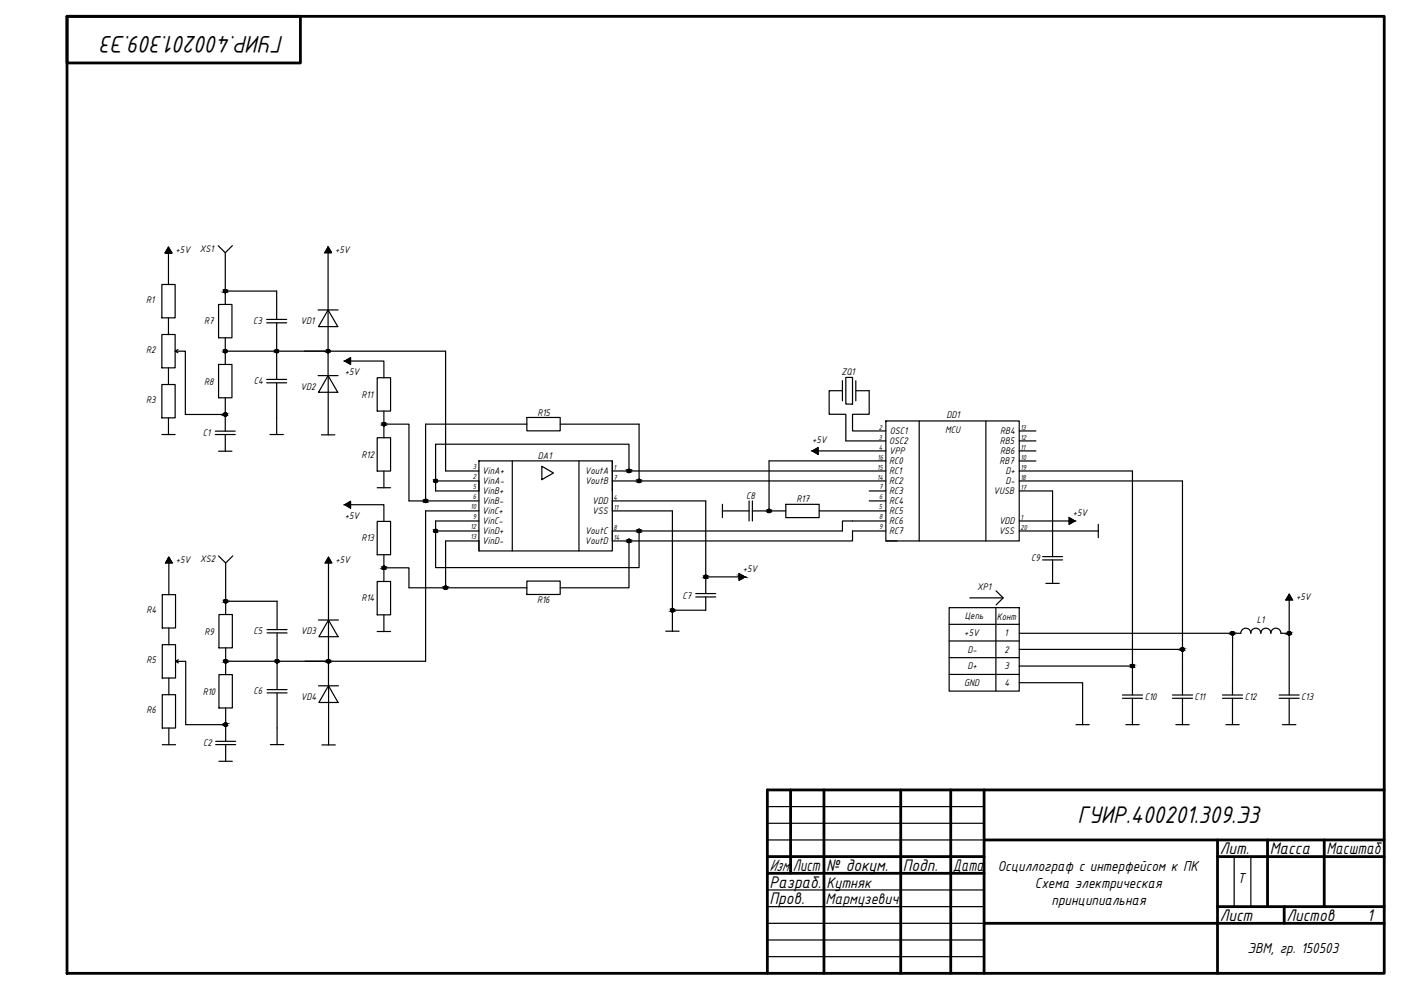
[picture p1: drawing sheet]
<svg xmlns="http://www.w3.org/2000/svg" width="297mm" height="210mm" viewBox="0 0 297 210" stroke-linecap="round" stroke-linejoin="round" font-family="sans-serif">
<!-- layer: 0 -->
<g fill="none" stroke="#000" stroke-width=".59">
<path d="M14.2 3.5h279.3v202.9h-279.3zM14.2 3.5h49.5v9.8h-49.5zM167.6 167.5v17.7M174.7 167.5v38.9M191 167.5v38.9M201.6 167.5v38.9M208.6 167.5v38.9M208.6 178.1h84.9M258.1 178.1v28.3M268.7 178.1v14.1M280.8 178.1v14.1M293.5 167.5h-130.8v38.9"/>
<path d="M162.7 181.6h45.9M162.7 185.2h45.9M208.6 195.8h84.9M258.1 181.6h35.4M258.1 192.2h35.4M272.3 192.2v3.6"/>
</g>
<g fill="none" stroke="#000" stroke-width=".25">
<path d="M35.7 52.4l.7 1.2h-1.4zM35.7 53.6v6.7M46.3 52.1l1.5 1.5 1.5-1.5M47.8 53.6v7.8M69.6 52.4l.7 1.2h-1.4zM69.6 53.6v20.5M34.3 70.9h2.8v7.1h-2.8zM34.3 60.3h2.8v7.1h-2.8zM35.7 67.4v3.5M35.7 78v3.5M37.1 74.5h2.2v13.4h8.1M37.7 74.1l-.6 .4 .6 .3"/>
<path d="M46.3 64.6h2.9v7h-2.9zM46.3 77.3h2.9v7h-2.9zM47.8 62.1v2.5M47.8 71.6v2.5M47.8 74.8v2.5M48.1 61.7h10.6v6M48.1 74.5h10.2M56.5 68.4h4.3M56.5 67.7h4.3M58.7 68.4v5.7M58.7 74.8v5.6M59 74.5h10.2"/>
<path d="M67.4 65.7h4.3M67.4 79.6h4.3M69.6 65.7l2 3.6h-4.1zM69.6 79.6l2 3.6h-4.1zM69.6 74.8v4.8M69.6 79.7v12.5M69.9 74.5h24.6v25.4h7M73.1 76.6l1.2-.8v1.5zM74.3 76.6h7.1v3.5M34.3 81.5h2.8v7.1h-2.8zM34.3 92.1h2.8M35.7 88.6v3.5"/>
<path d="M45.6 92.1h4.3M45.6 91.4h4.3M46.3 95.7h2.9M47.8 84.3v3.2M47.8 88.2v3.2M47.8 92.1v3.6M56.5 81.2h4.3M56.5 80.4h4.3M57.2 92.1h2.9M58.7 81.2v10.9M68.2 92.2h2.8M80 80.1h2.8v7.1h-2.8z"/>
<path d="M80 92.8h2.8v7.1h-2.8zM81.4 87.2v2.4M81.4 90.3v2.5M81.4 99.9v3.5M81.8 89.9h4.9v16.3h3.2M101.5 97.7h28.3v19.1h-28.3zM108.6 97.7v19.1M111.7 88.5h7.1v2.8h-7.1zM111.7 89.9h-21.5v16M114.9 98.9l2.4 1.4-2.4 1.4zM118.8 89.9h16.7v11.7M122.8 97.7v19.1"/>
<path d="M129.8 99.9v4.2M129.8 99.9h3.2M129.8 97.7v2.2M133.4 99.5v-5.3h-41v7.4M133.7 99.9h54.1M172.2 95.6l1.2-.7v1.4zM173.4 95.6h14.4M178.6 82.8h-2.8v5h3.5v5.7h8.5M178.6 80.7v4.3M179.3 80h1.4v5.7h-1.4zM181.4 82.8h2.9v5h-3.6v3.6h7.1M181.4 80.7v4.3"/>
<path d="M187.8 89.3h28.3v25.4h-28.3zM187.8 97.7h-24.7v10.3M194.9 89.3v25.4M209 89.3v25.4M216.1 93.5h3.5M216.1 97.7h3.5M216.1 99.9h24v41M216.1 91.4h3.5M216.1 95.6h3.5M35.8 118.1l.7 1.3h-1.4zM35.8 119.4v6.7M46.3 117.9l1.5 1.5 1.5-1.5"/>
<path d="M47.8 119.4v7.7M69.6 118.1l.7 1.3h-1.4zM69.6 119.4v20.4M73.1 107l1.2-.7v1.4zM74.3 107h7.1v3.5M80 110.5h2.8v7.1h-2.8zM80 103.4h2.8M81.4 117.6v2.5M90.6 106.2h10.9M92.4 112.9v7.4h43.1v-7.4M92.7 102h8.8v2.1h-9.1v-1.8M92.7 112.6h8.8"/>
<path d="M101.5 108.3h-11.3v31.9h-20.2M101.5 110.5h-9.1v1.7M101.5 116.8v-2.1h-7v9.6M129.8 102h5.3M133.4 115.1v9.5h-14.6M135.1 112.6h-5.3v2.1h3.2M135.8 102h52M153.2 108.3h5.6M153.2 106.9v2.8M158.8 106.2v4.3M159.5 108.3h3.2M159.5 106.2v4.3"/>
<path d="M163.4 108.3h3.2M166.6 106.9h7.1v2.8h-7.1zM173.7 108.3h14.1M184.3 104.1h3.5M184.3 106.2h3.5M187.8 112.6h-7.1v2.1h-47M187.8 110.5h-9.2v2.1h-42.8M187.8 114.7h2.4M216.1 102h34.6v35.3M216.1 104.1h7.1v13.9M216.1 110.5h10.6M216.1 112.6h16.8"/>
<path d="M221.1 118.7h4.2M221.1 118h4.2M223.2 118.7v5M226.7 109.7l1.2 .8-1.2 .7zM232.9 111.2v2.8M34.4 136.7h2.8v7.1h-2.8zM34.4 126.1h2.8v7.1h-2.8zM35.8 133.2v3.5M37.8 139.9l-.6 .3 .6 .4M46.4 130.3h2.9v7.1h-2.9zM47.8 127.8v2.5M47.8 137.4v2.4"/>
<path d="M48.2 127.5h10.5v6M56.6 134.2h4.3M56.6 133.5h4.3M58.7 134.2v5.6M67.5 131.5h4.3M69.6 131.5l2.1 3.5h-4.1zM80 123.3h2.8v7.1h-2.8zM80 133.9h2.8M81.4 120.7v2.6M81.4 130.4v3.5M81.8 120.4h4.9v4.2h7.4M94.8 124.6h16.9"/>
<path d="M111.7 123.2h7.1v2.8h-7.1zM141.1 133.8h2.9M142.6 129.7v4.1M147.5 126.6h4.3M147.5 125.8h4.3M149.6 122v-15.8h-19.8v2.1h12.8v20.7M149.6 122.7v3.1M149.6 126.6v2.8h-6.7M150 122.3h6.7M156.7 121.6l1.2 .7-1.2 .7zM201.2 128.8h14.9v17.7h-14.9zM201.2 132.4h14.9"/>
<path d="M201.2 135.9h14.9M201.2 139.4h14.9M205.6 126.8h7.1M211.1 128.8v17.7M211.2 125.3l1.5 1.5-1.5 1.5M216.1 134.3h44.9M216.1 137.7h34.3M221.7 123.7h2.9M250.7 138v9.4M261.3 134.6v12.8M269.4 134.3a1.07 1.07 0 0 1 1.1-1.1 1.07 1.07 0 0 1 1.1 1.1h1.4M269.5 134.3a1.07 1.07 0 0 0-1.1-1.1 1.07 1.07 0 0 0-1.1 1.1 1.07 1.07 0 0 0-1-1.1 1.07 1.07 0 0 0-1.1 1.1 1.06 1.06 0 0 0-1.1-1.1 1.06 1.06 0 0 0-1 1.1h-1.4"/>
<path d="M273.3 126l.8 1.2h-1.5zM273.3 127.2v6.7M273.3 134.6v12.8M34.4 147.3h2.8v7.1h-2.8zM34.4 157.9h2.8M35.8 143.8v3.5M35.8 154.4v3.5M37.2 140.2h2.2v13.4h8.1M45.7 157.9h4.3M45.7 157.2h4.3M46.4 143h2.9v7.1h-2.9zM47.8 140.6v2.4"/>
<path d="M47.8 150.1v3.2M47.8 154v3.2M47.8 157.9v3.5M48.2 140.2h10.2M56.6 146.9h4.3M56.6 146.2h4.3M57.3 157.9h2.9M58.7 140.6v5.6M58.7 146.9v11M59.1 140.2h10.2M67.5 145.4h4.3M68.2 157.9h2.9"/>
<path d="M69.6 145.4l2.1 3.5h-4.1zM69.6 140.6l.1 17.3M201.2 143h14.9M216.1 144.8h13.4v8.8M216.1 141.2h23.7M228.1 153.6h2.8M238 148.1h4.2M238 147.4h4.2M238.7 153.6h2.8M240.1 141.6v5.8M240.1 148.1v5.5M248.6 148.1h4.2"/>
<path d="M248.6 147.4h4.2M249.3 153.6h2.8M250.7 148.1v5.5M259.2 148.1h4.2M259.2 147.4h4.2M259.9 153.6h1.4M261.3 148.1v5.5h1.4M271.2 148.1h4.2M271.2 147.4h4.2M271.9 153.6h1.4M273.3 148.1v5.5h1.5M46.4 161.4h2.9"/>
<path d="M162.7 171h45.9M162.7 174.6h45.9M162.7 178.1h45.9M258.1 178.1v3.5M162.7 188.7h45.9M162.7 192.2h45.9M162.7 199.3h45.9M162.7 195.8h45.9M261.7 181.6v10.6M265.2 181.6v10.6M162.7 202.8h45.9"/>
<circle cx="47.7" cy="61.7" r=".35"/>
<circle cx="47.7" cy="74.4" r=".35"/>
<circle cx="58.6" cy="74.4" r=".35"/>
<circle cx="69.6" cy="74.4" r=".35"/>
<circle cx="47.7" cy="87.9" r=".35"/>
<circle cx="81.4" cy="89.9" r=".35"/>
<circle cx="133.3" cy="99.8" r=".35"/>
<circle cx="90.2" cy="106.2" r=".35"/>
<circle cx="92.3" cy="112.6" r=".35"/>
<circle cx="92.3" cy="102" r=".35"/>
<circle cx="133.3" cy="114.7" r=".35"/>
<circle cx="135.5" cy="112.6" r=".35"/>
<circle cx="135.5" cy="102" r=".35"/>
<circle cx="163" cy="108.3" r=".35"/>
<circle cx="47.8" cy="127.5" r=".35"/>
<circle cx="81.4" cy="120.4" r=".35"/>
<circle cx="94.5" cy="124.6" r=".35"/>
<circle cx="142.6" cy="129.4" r=".35"/>
<circle cx="149.6" cy="122.3" r=".35"/>
<circle cx="250.7" cy="137.7" r=".35"/>
<circle cx="261.3" cy="134.3" r=".35"/>
<circle cx="273.3" cy="134.3" r=".35"/>
<circle cx="47.8" cy="140.2" r=".35"/>
<circle cx="47.8" cy="153.6" r=".35"/>
<circle cx="58.7" cy="140.2" r=".35"/>
<circle cx="69.6" cy="140.2" r=".35"/>
<circle cx="240.1" cy="141.2" r=".35"/>
</g>
<g fill="#000" stroke="#000" stroke-width=".21">
<path d="M35.7 52.4l.7 1.2h-1.4zM35.8 118.1l.1 .3h-.2zM69.6 118.1l.7 1.3h-1.4zM74.3 106.3v.7zM156.7 121.6l.6 .4h-.6zM156.7 122.3h1.2l-.6 .4zM273.3 126l.8 1.2h-1.5z"/>
<path d="M35 53.6h1.4zM35 53.6h1.4z"/>
<path d="M69.6 52.4l.7 1.2zM69.6 52.4l.7 1.2h-1.4z"/>
<path d="M47.7 74.1h.2zM47.7 74.1h.2z"/>
<path d="M47.7 61.4h.2zM47.7 61.4h.2z"/>
<path d="M47.7 74.1h.2zM47.6 74.1h.3z"/>
<path d="M47.7 74.8h.2zM47.7 74.8h.1z"/>
<path d="M47.7 61.4h.2zM47.6 61.4h.3z"/>
<path d="M47.7 62.1h.2zM47.7 62.1h.1z"/>
<path d="M47.6 74.1l.4 .1zM47.5 74.2h.5z"/>
<path d="M47.6 74.8h.3zM47.6 74.8h.3z"/>
<path d="M47.6 61.4h.4zM47.5 61.4h.5z"/>
<path d="M47.6 62h.3zM47.6 62l.3 .1z"/>
<path d="M47.5 74.2h.5zM47.5 74.2h.5z"/>
<path d="M47.5 74.7h.5zM47.5 74.7l.4 .1z"/>
<path d="M47.5 61.4l.5 .1zM47.5 61.4l.5 .1z"/>
<path d="M47.5 62h.5zM47.5 62h.4z"/>
<path d="M47.5 74.2l.6 .1zM47.5 74.2l.6 .1z"/>
<path d="M47.5 74.7h.5zM47.5 74.7h.5z"/>
<path d="M47.5 61.5h.6zM47.5 61.5h.6z"/>
<path d="M47.5 62h.5zM47.5 62h.5z"/>
<path d="M47.5 74.3h.6zM47.5 74.3h.6z"/>
<path d="M47.5 74.6h.6zM47.5 74.6l.5 .1z"/>
<path d="M47.5 61.5l.6 .1zM47.5 61.5l.6 .1z"/>
<path d="M47.5 61.9h.6zM47.5 61.9l.5 .1z"/>
<path d="M47.4 74.3l.7 .1zM47.4 74.3l.7 .1z"/>
<path d="M47.4 74.4l.7 .1zM47.4 74.4l.7 .1z"/>
<path d="M47.4 74.5l.7 .1zM47.4 74.5l.7 .1z"/>
<path d="M47.4 74.6h.7zM47.4 74.6h.7z"/>
<path d="M47.4 61.6l.7 .1zM47.4 61.6l.7 .1z"/>
<path d="M47.4 61.7h.7zM47.4 61.7h.7z"/>
<path d="M47.4 61.8h.7zM47.4 61.8h.7z"/>
<path d="M47.4 61.8h.7zM47.4 61.8l.7 .1z"/>
<path d="M47.4 74.5h.7zM47.4 74.5h.7z"/>
<path d="M47.4 61.7h.7zM47.4 61.7l.7 .1z"/>
<path d="M58.6 74.1h.2zM58.6 74.1h.2z"/>
<path d="M58.6 74.1h.2zM58.5 74.1h.3z"/>
<path d="M58.6 74.8h.2zM58.6 74.8h.1z"/>
<path d="M58.5 74.1l.4 .1zM58.4 74.2h.5z"/>
<path d="M58.5 74.8h.3zM58.5 74.8h.3z"/>
<path d="M58.4 74.2h.5zM58.4 74.2h.5z"/>
<path d="M58.4 74.7h.5zM58.4 74.7l.4 .1z"/>
<path d="M58.4 74.2l.6 .1zM58.4 74.2l.6 .1z"/>
<path d="M58.4 74.7h.5zM58.4 74.7h.5z"/>
<path d="M58.4 74.3h.6zM58.4 74.3h.6z"/>
<path d="M58.4 74.6h.6zM58.4 74.6l.5 .1z"/>
<path d="M58.3 74.3l.7 .1zM58.3 74.3l.7 .1z"/>
<path d="M58.3 74.6h.7zM58.3 74.6h.7z"/>
<path d="M58.3 74.4l.7 .1zM58.3 74.4l.7 .1z"/>
<path d="M58.3 74.5h.7zM58.3 74.5h.7z"/>
<path d="M58.3 74.5h.7zM58.3 74.5l.7 .1z"/>
<path d="M69.5 74.1h.2zM69.5 74.1h.2z"/>
<path d="M69.5 74.1h.2zM69.4 74.1h.3z"/>
<path d="M69.5 74.8h.2zM69.5 74.8h.1z"/>
<path d="M69.4 74.1l.4 .1zM69.3 74.2h.5z"/>
<path d="M69.4 74.8h.3zM69.4 74.8h.3z"/>
<path d="M69.3 74.2h.5zM69.3 74.2h.5z"/>
<path d="M69.3 74.7h.5zM69.3 74.7l.4 .1z"/>
<path d="M69.3 74.2l.6 .1zM69.3 74.2l.6 .1z"/>
<path d="M69.3 74.7h.5zM69.3 74.7h.5z"/>
<path d="M69.3 74.3h.6zM69.3 74.3h.6z"/>
<path d="M69.3 74.6h.6zM69.3 74.6l.5 .1z"/>
<path d="M69.2 74.3l.7 .1zM69.2 74.3l.7 .1z"/>
<path d="M69.2 74.6h.7zM69.2 74.6h.7z"/>
<path d="M69.2 74.4l.7 .1zM69.2 74.4l.7 .1z"/>
<path d="M69.2 74.5h.7zM69.2 74.5h.7z"/>
<path d="M69.2 74.5h.7zM69.2 74.5l.7 .1z"/>
<path d="M73.1 76.6l1.2-.8v.8zM73.1 76.6l1.2 .7v-.7z"/>
<path d="M47.7 87.5h.2zM47.7 87.5h.2z"/>
<path d="M47.7 87.5l.2 .1zM47.6 87.6h.3z"/>
<path d="M47.7 88.2h.2zM47.7 88.2h.1z"/>
<path d="M47.6 87.6h.4zM47.5 87.6h.5z"/>
<path d="M47.6 88.2h.3zM47.6 88.2h.3z"/>
<path d="M47.5 87.6h.5zM47.5 87.6h.5z"/>
<path d="M47.5 88.2h.5zM47.5 88.2h.4z"/>
<path d="M47.5 87.6l.6 .1zM47.5 87.7h.6z"/>
<path d="M47.5 88.1h.5zM47.5 88.1l.5 .1z"/>
<path d="M47.5 87.7h.6zM47.5 87.7h.6z"/>
<path d="M47.5 88.1h.6zM47.5 88.1h.5z"/>
<path d="M47.4 87.7l.7 .1zM47.4 87.7l.7 .1z"/>
<path d="M47.4 87.8l.7 .1zM47.4 87.8l.7 .1z"/>
<path d="M47.4 87.9l.7 .1zM47.4 87.9l.7 .1z"/>
<path d="M47.4 88h.7zM47.4 88l.7 .1z"/>
<path d="M47.4 87.9h.7zM47.4 87.9h.7z"/>
<path d="M81.4 89.6h.1zM81.3 89.6h.2z"/>
<path d="M81.3 89.6h.3zM81.2 89.6h.4z"/>
<path d="M81.3 90.3h.2zM81.3 90.3h.1z"/>
<path d="M81.2 89.6l.4 .1zM81.2 89.7h.4z"/>
<path d="M81.2 90.2h.4zM81.2 90.2l.3 .1z"/>
<path d="M81.2 89.7h.5zM81.1 89.7h.6z"/>
<path d="M81.2 90.2h.4zM81.2 90.2h.4z"/>
<path d="M81.1 89.7h.6zM81.1 89.7h.6z"/>
<path d="M81.1 90.2h.6zM81.1 90.2h.5z"/>
<path d="M81.1 89.7l.6 .1zM81.1 89.7l.6 .1z"/>
<path d="M81.1 90.1h.6zM81.1 90.1l.6 .1z"/>
<path d="M81.1 89.8l.7 .1zM81.1 89.8l.7 .1z"/>
<path d="M81.1 90.1h.6zM81.1 90.1h.6z"/>
<path d="M81.1 89.9h.7zM81.1 89.9h.7z"/>
<path d="M81.1 89.9l.7 .1zM81.1 89.9l.7 .1z"/>
<path d="M81.1 90h.7zM81.1 90l.6 .1z"/>
<path d="M133.3 99.5h.2zM133.3 99.5h.2z"/>
<path d="M133.3 99.5h.2zM133.2 99.5h.3z"/>
<path d="M133.2 99.5l.4 .1zM133.1 99.6h.5z"/>
<path d="M133.1 99.6h.5zM133.1 99.6h.5z"/>
<path d="M133.1 99.6l.6 .1zM133.1 99.6l.6 .1z"/>
<path d="M133.1 99.7h.6zM133.1 99.7h.6z"/>
<path d="M133 99.7l.7 .1zM133 99.7l.7 .1z"/>
<path d="M133 100h.7zM133 100h.7z"/>
<path d="M133 99.8l.7 .1zM133 99.8l.7 .1z"/>
<path d="M133 99.9h.7zM133 99.9h.7z"/>
<path d="M133 99.9h.7zM133 99.9l.7 .1z"/>
<path d="M172.2 95.6l1.2-.7v.7zM172.2 95.6l1.2 .7v-.7z"/>
<path d="M35.7 118.4l.8 1-.6-1zM35.7 118.4l.8 1h-1.4z"/>
<path d="M73.1 107h1.2v-.7zM73.1 107h1.2v.7z"/>
<path d="M90.2 105.9h.1zM90.1 105.9h.2z"/>
<path d="M90.1 105.9h.3zM90.1 105.9h.3z"/>
<path d="M90.1 106.5h.2zM90.1 106.5l.2 .1z"/>
<path d="M90.1 105.9h.4zM90 105.9h.5z"/>
<path d="M90.1 106.5h.3zM90.1 106.5h.2z"/>
<path d="M90 105.9l.5 .1zM90 106h.5z"/>
<path d="M90 106.5h.5zM90 106.5h.4z"/>
<path d="M90 106h.5zM90 106h.5z"/>
<path d="M90 106.5h.5zM90 106.5h.5z"/>
<path d="M89.9 106l.7 .1zM89.9 106l.7 .1z"/>
<path d="M89.9 106.4h.6zM89.9 106.4l.6 .1z"/>
<path d="M89.9 106.1h.7zM89.9 106.1h.7z"/>
<path d="M89.9 106.3h.7zM89.9 106.3l.6 .1z"/>
<path d="M89.9 106.1l.7 .1zM89.9 106.1l.7 .1z"/>
<path d="M89.9 106.3h.7zM89.9 106.3h.7z"/>
<path d="M89.9 106.2h.7zM89.9 106.2l.7 .1z"/>
<path d="M92.3 101.6h.2zM92.3 101.6h.2z"/>
<path d="M92.3 112.2h.2zM92.3 112.2h.2z"/>
<path d="M92.3 101.6l.2 .1zM92.2 101.7h.3z"/>
<path d="M92.3 102.3h.2zM92.3 102.3h.1z"/>
<path d="M92.3 112.2l.2 .1zM92.2 112.3h.3z"/>
<path d="M92.3 112.9h.2zM92.3 112.9h.1z"/>
<path d="M92.2 101.7h.4zM92.1 101.7h.5z"/>
<path d="M92.2 102.3h.3zM92.2 102.3h.3z"/>
<path d="M92.2 112.3h.4zM92.1 112.3h.5z"/>
<path d="M92.2 112.9h.3zM92.2 112.9h.3z"/>
<path d="M92.1 101.7h.5zM92.1 101.7h.5z"/>
<path d="M92.1 102.2h.5zM92.1 102.2l.4 .1z"/>
<path d="M92.1 112.3h.5zM92.1 112.3h.5z"/>
<path d="M92.1 112.9h.5zM92.1 112.9h.4z"/>
<path d="M92.1 101.7l.6 .1zM92.1 101.7l.6 .1z"/>
<path d="M92.1 102.2h.5zM92.1 102.2h.5z"/>
<path d="M92.1 112.3l.6 .1zM92.1 112.3l.6 .1z"/>
<path d="M92.1 112.8h.5zM92.1 112.8l.5 .1z"/>
<path d="M92.1 101.8h.6zM92.1 101.8h.6z"/>
<path d="M92.1 102.2h.6zM92.1 102.2h.5z"/>
<path d="M92.1 112.4l.6 .1zM92.1 112.4l.6 .1z"/>
<path d="M92.1 112.8h.6zM92.1 112.8h.5z"/>
<path d="M92 101.8l.7 .1zM92 101.8l.7 .1z"/>
<path d="M92 101.9l.7 .1zM92 101.9l.7 .1z"/>
<path d="M92 102l.7 .1zM92 102l.7 .1z"/>
<path d="M92 102.1h.7zM92 102.1l.7 .1z"/>
<path d="M92 112.5h.7zM92 112.5h.7z"/>
<path d="M92 112.5l.7 .1zM92 112.5l.7 .1z"/>
<path d="M92 112.6l.7 .1zM92 112.6l.7 .1z"/>
<path d="M92 112.7h.7zM92 112.7l.7 .1z"/>
<path d="M92 102h.7zM92 102h.7z"/>
<path d="M92 112.6h.7zM92 112.6h.7z"/>
<path d="M133.3 114.3l.2 .1zM133.3 114.4h.2z"/>
<path d="M133.3 100.2h.2zM133.3 100.2h.1z"/>
<path d="M133.3 114.4h.2zM133.2 114.4h.3z"/>
<path d="M133.3 115h.2zM133.3 115l.1 .1z"/>
<path d="M133.2 100.2h.3zM133.2 100.2h.3z"/>
<path d="M133.2 114.4h.4zM133.1 114.4h.5z"/>
<path d="M133.2 115h.3zM133.2 115h.3z"/>
<path d="M133.1 100.1h.5zM133.1 100.1l.4 .1z"/>
<path d="M133.1 114.4l.5 .1zM133.1 114.4l.5 .1z"/>
<path d="M133.1 115h.5zM133.1 115h.4z"/>
<path d="M133.1 100.1h.5zM133.1 100.1h.5z"/>
<path d="M133.1 114.5h.6zM133.1 114.5h.6z"/>
<path d="M133.1 114.9h.5zM133.1 114.9l.5 .1z"/>
<path d="M133.1 100h.6zM133.1 100l.5 .1z"/>
<path d="M133.1 114.5l.6 .1zM133.1 114.5l.6 .1z"/>
<path d="M133.1 114.9h.6zM133.1 114.9h.5z"/>
<path d="M133 114.6h.7zM133 114.6h.7z"/>
<path d="M133 114.8h.7zM133 114.8l.7 .1z"/>
<path d="M133 114.6l.7 .1zM133 114.6l.7 .1z"/>
<path d="M133 114.7l.7 .1zM133 114.7l.7 .1z"/>
<path d="M133 114.8h.7zM133 114.8h.7z"/>
<path d="M135.5 101.6h.1zM135.4 101.6h.2z"/>
<path d="M135.5 112.2h.1zM135.4 112.2h.2z"/>
<path d="M135.4 101.6l.2 .1zM135.3 101.7h.3z"/>
<path d="M135.4 102.3h.2zM135.4 102.3h.1z"/>
<path d="M135.4 112.2l.2 .1zM135.3 112.3h.3z"/>
<path d="M135.4 112.9h.2zM135.4 112.9h.1z"/>
<path d="M135.3 101.7h.4zM135.3 101.7h.4z"/>
<path d="M135.3 102.3h.3zM135.3 102.3h.3z"/>
<path d="M135.3 112.3h.4zM135.3 112.3h.4z"/>
<path d="M135.3 112.9h.3zM135.3 112.9h.3z"/>
<path d="M135.3 101.7h.4zM135.2 101.7h.5z"/>
<path d="M135.3 102.2h.4zM135.3 102.2l.3 .1z"/>
<path d="M135.3 112.3h.4zM135.2 112.3h.5z"/>
<path d="M135.3 112.9h.4zM135.3 112.9h.3z"/>
<path d="M135.2 101.7l.6 .1zM135.2 101.7l.6 .1z"/>
<path d="M135.2 102.2h.5zM135.2 102.2h.5z"/>
<path d="M135.2 112.3l.6 .1zM135.2 112.3l.6 .1z"/>
<path d="M135.2 112.8h.5zM135.2 112.8l.5 .1z"/>
<path d="M135.2 101.8h.6zM135.2 101.8h.6z"/>
<path d="M135.2 102.2h.6zM135.2 102.2h.5z"/>
<path d="M135.2 112.4l.6 .1zM135.2 112.4l.6 .1z"/>
<path d="M135.2 112.8h.6zM135.2 112.8h.5z"/>
<path d="M135.2 101.8l.6 .1zM135.2 101.8l.6 .1z"/>
<path d="M135.2 102.1h.6zM135.2 102.1l.6 .1z"/>
<path d="M135.2 112.5h.6zM135.2 112.5h.6z"/>
<path d="M135.2 112.7h.6zM135.2 112.7l.6 .1z"/>
<path d="M135.1 101.9l.7 .1zM135.1 101.9l.7 .1z"/>
<path d="M135.1 102h.7zM135.1 102h.7z"/>
<path d="M135.1 102h.7zM135.1 102l.7 .1z"/>
<path d="M135.1 112.5l.7 .1zM135.1 112.5l.7 .1z"/>
<path d="M135.1 112.6h.7zM135.1 112.6h.7z"/>
<path d="M135.1 112.6h.7zM135.1 112.6l.7 .1z"/>
<path d="M163 108h.2zM163 108h.2z"/>
<path d="M163 108h.2zM162.9 108h.3z"/>
<path d="M163 108.7h.2zM163 108.7h.1z"/>
<path d="M162.9 108h.4zM162.8 108h.5z"/>
<path d="M162.9 108.6h.3zM162.9 108.6l.3 .1z"/>
<path d="M162.8 108l.5 .1zM162.8 108l.5 .1z"/>
<path d="M162.8 108.6h.5zM162.8 108.6h.4z"/>
<path d="M162.8 108.1l.6 .1zM162.8 108.1l.6 .1z"/>
<path d="M162.8 108.6h.5zM162.8 108.6h.5z"/>
<path d="M162.8 108.2h.6zM162.8 108.2h.6z"/>
<path d="M162.8 108.5h.6zM162.8 108.5l.5 .1z"/>
<path d="M162.7 108.2l.7 .1zM162.7 108.2l.7 .1z"/>
<path d="M162.7 108.5h.7zM162.7 108.5h.7z"/>
<path d="M162.7 108.3h.7zM162.7 108.3h.7z"/>
<path d="M162.7 108.3l.7 .1zM162.7 108.3l.7 .1z"/>
<path d="M162.7 108.4h.7zM162.7 108.4l.7 .1z"/>
<path d="M226.7 109.7l1.2 .8h-1.2zM226.7 110.5v.7l1.2-.7z"/>
<path d="M47.8 127.1h.1zM47.7 127.1h.2z"/>
<path d="M47.8 139.8l.1 .1zM47.7 139.9h.2z"/>
<path d="M47.7 127.1l.3 .1zM47.7 127.2h.3z"/>
<path d="M47.7 127.8h.2zM47.7 127.8h.2z"/>
<path d="M47.7 139.9h.3zM47.7 139.9h.3z"/>
<path d="M47.7 127.2h.4zM47.6 127.2h.5z"/>
<path d="M47.7 127.8h.3zM47.7 127.8h.2z"/>
<path d="M47.7 139.9h.4zM47.7 139.9h.4z"/>
<path d="M47.6 127.2h.5zM47.6 127.2h.5z"/>
<path d="M47.6 127.8h.5zM47.6 127.8h.4z"/>
<path d="M47.6 139.9l.5 .1zM47.6 139.9l.5 .1z"/>
<path d="M47.6 127.2l.5 .1zM47.6 127.2l.5 .1z"/>
<path d="M47.6 127.7h.5zM47.6 127.7l.5 .1z"/>
<path d="M47.6 140h.5zM47.6 140h.5z"/>
<path d="M47.5 127.3l.7 .1zM47.5 127.3l.7 .1z"/>
<path d="M47.5 127.7h.6zM47.5 127.7h.6z"/>
<path d="M47.5 127.4h.7zM47.5 127.4h.7z"/>
<path d="M47.5 127.6h.7zM47.5 127.6l.6 .1z"/>
<path d="M47.5 127.4l.7 .1zM47.5 127.4l.7 .1z"/>
<path d="M47.5 127.5h.7zM47.5 127.5l.7 .1z"/>
<path d="M47.5 127.5h.7zM47.5 127.5h.7z"/>
<path d="M58.7 139.8l.2 .1zM58.6 139.9h.3z"/>
<path d="M58.6 139.9h.3zM58.6 139.9h.3z"/>
<path d="M58.6 139.9h.4zM58.5 139.9h.5z"/>
<path d="M58.5 139.9l.5 .1zM58.5 139.9l.5 .1z"/>
<path d="M58.5 140h.5zM58.4 140h.6z"/>
<path d="M69.6 139.8l.2 .1zM69.6 139.9h.2z"/>
<path d="M69.6 139.9h.2zM69.5 139.9h.3z"/>
<path d="M69.5 139.9h.4zM69.4 139.9h.5z"/>
<path d="M69.4 139.9l.5 .1zM69.4 140h.5z"/>
<path d="M69.4 140h.5zM69.4 140h.5z"/>
<path d="M81.4 120.1h.1zM81.3 120.1h.2z"/>
<path d="M81.3 120.1h.3zM81.2 120.1h.4z"/>
<path d="M81.3 120.7h.2zM81.3 120.7h.1z"/>
<path d="M81.2 120.1h.4zM81.2 120.1h.4z"/>
<path d="M81.2 120.7h.4zM81.2 120.7h.3z"/>
<path d="M81.2 120.1l.5 .1zM81.1 120.2h.6z"/>
<path d="M81.2 120.7h.4zM81.2 120.7h.4z"/>
<path d="M81.1 120.2h.6zM81.1 120.2h.6z"/>
<path d="M81.1 120.6h.6zM81.1 120.6l.5 .1z"/>
<path d="M81.1 120.2l.6 .1zM81.1 120.2l.6 .1z"/>
<path d="M81.1 120.6h.6zM81.1 120.6h.6z"/>
<path d="M81.1 120.3h.7zM81.1 120.3h.7z"/>
<path d="M81.1 120.5h.6zM81.1 120.5l.6 .1z"/>
<path d="M81.1 120.3l.7 .1zM81.1 120.3l.7 .1z"/>
<path d="M81.1 120.4l.7 .1zM81.1 120.4l.7 .1z"/>
<path d="M81.1 120.5h.7zM81.1 120.5h.6z"/>
<path d="M94.5 124.3h.1zM94.4 124.3h.2z"/>
<path d="M94.4 124.3h.2zM94.3 124.3h.3z"/>
<path d="M94.4 125h.2zM94.4 125h.1z"/>
<path d="M94.3 124.3h.4zM94.3 124.3h.4z"/>
<path d="M94.3 124.9h.3zM94.3 124.9l.3 .1z"/>
<path d="M94.3 124.3l.4 .1zM94.3 124.3l.4 .1z"/>
<path d="M94.3 124.9h.4zM94.3 124.9h.3z"/>
<path d="M94.2 124.4h.6zM94.2 124.4h.6z"/>
<path d="M94.2 124.9h.5zM94.2 124.9h.5z"/>
<path d="M94.2 124.4l.6 .1zM94.2 124.4l.6 .1z"/>
<path d="M94.2 124.8h.6zM94.2 124.8l.5 .1z"/>
<path d="M94.2 124.5l.6 .1zM94.2 124.5l.6 .1z"/>
<path d="M94.2 124.7h.6zM94.2 124.7l.6 .1z"/>
<path d="M94.1 124.6h.7zM94.1 124.6h.7z"/>
<path d="M94.1 124.6l.7 .1zM94.1 124.6l.7 .1z"/>
<path d="M94.1 124.7h.7zM94.1 124.7h.7z"/>
<path d="M142.5 129h.1zM142.5 129h.1z"/>
<path d="M142.5 129l.2 .1zM142.4 129.1h.3z"/>
<path d="M142.5 129.7h.1zM142.5 129.7h.1z"/>
<path d="M142.4 129.1h.4zM142.4 129.1h.4z"/>
<path d="M142.4 129.7h.3zM142.4 129.7h.2z"/>
<path d="M142.4 129.1l.4 .1zM142.3 129.2h.5z"/>
<path d="M142.4 129.7h.4zM142.4 129.7h.3z"/>
<path d="M142.3 129.2h.6zM142.3 129.2h.6z"/>
<path d="M142.3 129.6h.5zM142.3 129.6l.5 .1z"/>
<path d="M142.3 129.2l.6 .1zM142.3 129.2l.6 .1z"/>
<path d="M142.3 129.6h.6zM142.3 129.6h.5z"/>
<path d="M142.2 129.3h.7zM142.2 129.3h.7z"/>
<path d="M142.2 129.5h.7zM142.2 129.5l.7 .1z"/>
<path d="M142.2 129.3l.7 .1zM142.2 129.3l.7 .1z"/>
<path d="M142.2 129.4h.7zM142.2 129.4h.7z"/>
<path d="M142.2 129.4h.7zM142.2 129.4l.7 .1z"/>
<path d="M149.6 122h.1zM149.5 122h.2z"/>
<path d="M149.5 122h.3zM149.5 122h.3z"/>
<path d="M149.5 122.7h.2zM149.5 122.7h.2z"/>
<path d="M149.5 122h.3zM149.4 122h.4z"/>
<path d="M149.5 122.6h.3zM149.5 122.6l.2 .1z"/>
<path d="M149.4 122l.5 .1zM149.4 122.1h.5z"/>
<path d="M149.4 122.6h.4zM149.4 122.6h.4z"/>
<path d="M149.4 122.1h.5zM149.4 122.1h.5z"/>
<path d="M149.4 122.5h.5zM149.4 122.5l.4 .1z"/>
<path d="M149.3 122.1l.7 .1zM149.3 122.1l.7 .1z"/>
<path d="M149.3 122.5h.6zM149.3 122.5h.6z"/>
<path d="M149.3 122.2l.7 .1zM149.3 122.2l.7 .1z"/>
<path d="M149.3 122.4h.7zM149.3 122.4l.6 .1z"/>
<path d="M149.3 122.3h.7zM149.3 122.3h.7z"/>
<path d="M149.3 122.4h.7zM149.3 122.4h.7z"/>
<path d="M149.3 122.3h.7zM149.3 122.3l.7 .1z"/>
<path d="M156.7 122.3v.4h.6zM156.7 122.7h.6l-.6 .3z"/>
<path d="M156.7 122l1.2 .3-.6-.3zM156.7 122l1.2 .3h-1.2z"/>
<path d="M250.7 137.3h.1zM250.6 137.3h.2z"/>
<path d="M250.6 137.3l.3 .1zM250.6 137.4h.3z"/>
<path d="M250.6 138h.2zM250.6 138h.1z"/>
<path d="M250.6 137.4h.3zM250.5 137.4h.4z"/>
<path d="M250.6 138h.3zM250.6 138h.2z"/>
<path d="M250.5 137.4h.5zM250.5 137.4h.5z"/>
<path d="M250.5 138h.4zM250.5 138h.4z"/>
<path d="M250.5 137.4l.5 .1zM250.5 137.4l.5 .1z"/>
<path d="M250.5 137.9h.5zM250.5 137.9l.4 .1z"/>
<path d="M250.4 137.5l.6 .1zM250.4 137.5l.6 .1z"/>
<path d="M250.4 137.9h.6zM250.4 137.9h.6z"/>
<path d="M250.4 137.6h.7zM250.4 137.6h.7z"/>
<path d="M250.4 137.8h.6zM250.4 137.8l.6 .1z"/>
<path d="M250.4 137.6l.7 .1zM250.4 137.6l.7 .1z"/>
<path d="M250.4 137.7h.7zM250.4 137.7h.7z"/>
<path d="M250.4 137.7h.7zM250.4 137.7l.6 .1z"/>
<path d="M261.3 133.9h.1zM261.2 133.9h.2z"/>
<path d="M261.2 133.9l.3 .1zM261.2 134h.3z"/>
<path d="M261.2 134.6h.2zM261.2 134.6h.2z"/>
<path d="M261.2 134h.3zM261.2 134h.3z"/>
<path d="M261.2 134.6h.3zM261.2 134.6h.2z"/>
<path d="M261.1 134h.5zM261.1 134h.5z"/>
<path d="M261.1 134.5h.4zM261.1 134.5l.4 .1z"/>
<path d="M261.1 134l.5 .1zM261.1 134l.5 .1z"/>
<path d="M261.1 134.5h.5zM261.1 134.5h.4z"/>
<path d="M261 134.1h.6zM261 134.1h.6z"/>
<path d="M261 134.5h.6zM261 134.5h.6z"/>
<path d="M261 134.1l.7 .1zM261 134.1l.7 .1z"/>
<path d="M261 134.4h.6zM261 134.4l.6 .1z"/>
<path d="M261 134.2l.7 .1zM261 134.2l.7 .1z"/>
<path d="M261 134.3h.7zM261 134.3h.7z"/>
<path d="M261 134.3h.7zM261 134.3l.6 .1z"/>
<path d="M273.3 133.9h.1zM273.2 133.9h.2z"/>
<path d="M273.2 133.9l.3 .1zM273.2 134h.3z"/>
<path d="M273.2 134.6h.2zM273.2 134.6h.2z"/>
<path d="M273.2 134h.3zM273.1 134h.4z"/>
<path d="M273.2 134.6h.3zM273.2 134.6h.2z"/>
<path d="M273.1 134h.5zM273.1 134h.5z"/>
<path d="M273.1 134.6h.4zM273.1 134.6h.4z"/>
<path d="M273.1 134l.5 .1zM273 134.1h.6z"/>
<path d="M273.1 134.5h.5zM273.1 134.5l.4 .1z"/>
<path d="M273 134.1h.7zM273 134.1h.7z"/>
<path d="M273 134.5h.6zM273 134.5h.6z"/>
<path d="M273 134.1l.7 .1zM273 134.1l.7 .1z"/>
<path d="M273 134.4h.7zM273 134.4l.6 .1z"/>
<path d="M273 134.2l.7 .1zM273 134.2l.7 .1z"/>
<path d="M273 134.3h.7zM273 134.3h.7z"/>
<path d="M273 134.3h.7zM273 134.3l.7 .1z"/>
<path d="M47.8 153.3h.1zM47.7 153.3h.2z"/>
<path d="M47.7 153.3h.3zM47.7 153.3h.3z"/>
<path d="M47.7 154h.2zM47.7 154h.2z"/>
<path d="M47.7 140.5h.2zM47.7 140.5l.2 .1z"/>
<path d="M47.7 153.3h.4zM47.6 153.3h.5z"/>
<path d="M47.7 154h.3zM47.7 154h.2z"/>
<path d="M47.7 140.5h.3zM47.7 140.5h.2z"/>
<path d="M47.6 153.3l.5 .1zM47.6 153.3l.5 .1z"/>
<path d="M47.6 153.9h.5zM47.6 153.9l.4 .1z"/>
<path d="M47.6 140.5h.5zM47.6 140.5h.4z"/>
<path d="M47.6 153.4l.5 .1zM47.6 153.4l.5 .1z"/>
<path d="M47.6 153.9h.5zM47.6 153.9h.5z"/>
<path d="M47.6 140.4h.5zM47.6 140.4l.5 .1z"/>
<path d="M47.5 153.5h.7zM47.5 153.5h.7z"/>
<path d="M47.5 153.8h.6zM47.5 153.8l.6 .1z"/>
<path d="M47.5 140l.7 .1zM47.5 140l.7 .1z"/>
<path d="M47.5 140.4h.6zM47.5 140.4h.6z"/>
<path d="M47.5 153.5l.7 .1zM47.5 153.5l.7 .1z"/>
<path d="M47.5 153.8h.7zM47.5 153.8h.6z"/>
<path d="M47.5 140.1h.7zM47.5 140.1h.7z"/>
<path d="M47.5 140.3h.7zM47.5 140.3l.6 .1z"/>
<path d="M47.5 153.6h.7zM47.5 153.6h.7z"/>
<path d="M47.5 153.7h.7zM47.5 153.7l.7 .1z"/>
<path d="M47.5 140.1l.7 .1zM47.5 140.1l.7 .1z"/>
<path d="M47.5 140.3h.7zM47.5 140.3h.7z"/>
<path d="M47.5 153.6h.7zM47.5 153.6l.7 .1z"/>
<path d="M47.5 140.2h.7zM47.5 140.2l.7 .1z"/>
<path d="M58.6 140.5h.3zM58.6 140.5l.2 .1z"/>
<path d="M58.6 140.5h.3zM58.6 140.5h.3z"/>
<path d="M58.5 140.5h.5zM58.5 140.5h.4z"/>
<path d="M58.5 140.4h.5zM58.5 140.4l.5 .1z"/>
<path d="M58.4 140l.7 .1zM58.4 140l.7 .1z"/>
<path d="M58.4 140.4h.6zM58.4 140.4h.6z"/>
<path d="M58.4 140.1h.7zM58.4 140.1h.7z"/>
<path d="M58.4 140.1l.7 .1zM58.4 140.1l.7 .1z"/>
<path d="M58.4 140.3h.7zM58.4 140.3h.7z"/>
<path d="M58.4 140.3h.7zM58.4 140.3l.6 .1z"/>
<path d="M58.4 140.2h.7zM58.4 140.2l.7 .1z"/>
<path d="M69.6 140.5h.2zM69.6 140.5l.1 .1z"/>
<path d="M69.5 140.5h.3zM69.5 140.5h.3z"/>
<path d="M69.4 140.5h.5zM69.4 140.5h.4z"/>
<path d="M69.4 140.4h.5zM69.4 140.4l.5 .1z"/>
<path d="M69.3 140l.7 .1zM69.3 140l.7 .1z"/>
<path d="M69.3 140.4h.6zM69.3 140.4h.6z"/>
<path d="M69.3 140.1h.7zM69.3 140.1h.7z"/>
<path d="M69.3 140.1l.7 .1zM69.3 140.1l.7 .1z"/>
<path d="M69.3 140.3h.7zM69.3 140.3h.7z"/>
<path d="M69.3 140.3h.7zM69.3 140.3l.6 .1z"/>
<path d="M69.3 140.2h.7zM69.3 140.2l.7 .1z"/>
<path d="M240.1 140.9h.1zM240 140.9h.2z"/>
<path d="M240 140.9h.3zM240 140.9h.3z"/>
<path d="M240 141.6h.2zM240 141.6h.1z"/>
<path d="M240 140.9h.3zM239.9 140.9h.4z"/>
<path d="M240 141.5h.3zM240 141.5l.2 .1z"/>
<path d="M239.9 140.9l.5 .1zM239.9 140.9l.5 .1z"/>
<path d="M239.9 141.5h.4zM239.9 141.5h.4z"/>
<path d="M239.8 141h.6zM239.8 141h.6z"/>
<path d="M239.8 141.4h.6zM239.8 141.4l.5 .1z"/>
<path d="M239.8 141l.6 .1zM239.8 141l.6 .1z"/>
<path d="M239.8 141.4h.6zM239.8 141.4h.6z"/>
<path d="M239.8 141.1l.7 .1zM239.8 141.1l.7 .1z"/>
<path d="M239.8 141.3h.6zM239.8 141.3l.6 .1z"/>
<path d="M239.8 141.2h.7zM239.8 141.2h.7z"/>
<path d="M239.8 141.2l.7 .1zM239.8 141.2l.7 .1z"/>
<path d="M239.8 141.3h.7zM239.8 141.3h.6z"/>
</g>
<g font-size="5.5">
<text x="60.2" y="7.7" transform="rotate(180 60.2 7.7)">ГУИР.400201.309.Э3</text>
<text x="228.5" y="174.6">ГУИР.400201.309.Э3</text>
</g>
<g font-size="3.8">
<text x="163.2" y="184.7">Изм.</text>
<text x="168.1" y="184.7">Лист</text>
<text x="175.2" y="184.7">№ докум.</text>
<text x="191.4" y="184.7">Подп.</text>
<text x="202" y="184.7">Дата</text>
<text x="258.6" y="181.1">Лит.</text>
<text x="269.2" y="181.1">Масса</text>
<text x="281.2" y="181.1">Масштаб</text>
<text x="163.2" y="188.2">Разраб.</text>
<text x="163.2" y="191.7">Пров.</text>
<text x="258.6" y="195.3">Лист</text>
<text x="272.8" y="195.3">Листов</text>
<text x="289.9" y="195.3">1</text>
</g>
<g font-size="3.5">
<text x="175" y="191.7">Мармузевич</text>
<text x="175.2" y="188.3">Кутняк</text>
</g>
<g font-size="3.3">
<text x="211.5" y="184.7">Осциллограф с интерфейсом к ПК</text>
<text x="219.4" y="188.3">Схема электрическая</text>
<text x="222.9" y="191.8">принципиальная</text>
<text x="262.4" y="187.3">Т</text>
<text x="264.5" y="202.1">ЭВМ, гр. 150503</text>
</g>
<g font-size="2.2">
<text x="37.2" y="53.6">+5V</text>
<text x="42.4" y="53.3">XS1</text>
<text x="71.1" y="53.6">+5V</text>
<text x="31" y="64.3">R1</text>
<text x="43.3" y="68.8">R7</text>
<text x="53.7" y="68.8">C3</text>
<text x="63.7" y="68.7">VD1</text>
<text x="31" y="74.9">R2</text>
<text x="43.3" y="81.5">R8</text>
<text x="53.8" y="81.5">C4</text>
<text x="63.7" y="82.6">VD2</text>
<text x="73.1" y="79.6">+5V</text>
<text x="178.4" y="79.5">ZQ1</text>
<text x="31" y="85.5">R3</text>
<text x="76.7" y="84.3">R11</text>
<text x="114" y="88.1">R15</text>
<text x="200.7" y="88.5">DD1</text>
<text x="43" y="92.4">C1</text>
<text x="172.2" y="94">+5V</text>
<text x="188.5" y="94.2">OSC2</text>
<text x="188.6" y="92.1">OSC1</text>
<text x="200.4" y="91.8">MCU</text>
<text x="212" y="94.2">RB5</text>
<text x="212.1" y="92.1">RB4</text>
<text x="76.7" y="97">R12</text>
<text x="102.3" y="100.6">VinA+</text>
<text x="114.1" y="97.3">DA1</text>
<text x="124" y="100.6">VoutA</text>
<text x="188.5" y="100.6">RC1</text>
<text x="188.5" y="98.4">RC0</text>
<text x="188.5" y="96.3">VPP</text>
<text x="211.9" y="98.4">RB7</text>
<text x="212.1" y="96.3">RB6</text>
<text x="213.2" y="100.5">D+</text>
<text x="102.3" y="102.7">VinA-</text>
<text x="102.3" y="104.8">VinB+</text>
<text x="102.3" y="106.9">VinB-</text>
<text x="124" y="102.7">VoutB</text>
<text x="125.5" y="106.9">VDD</text>
<text x="158.2" y="105.8">C8</text>
<text x="168.9" y="106.5">R17</text>
<text x="188.5" y="102.7">RC2</text>
<text x="188.5" y="104.8">RC3</text>
<text x="188.5" y="106.9">RC4</text>
<text x="210.7" y="104.8">VUSB</text>
<text x="213.2" y="102.6">D-</text>
<text x="73.1" y="110">+5V</text>
<text x="102.3" y="109">VinC+</text>
<text x="102.3" y="111.2">VinC-</text>
<text x="102.3" y="113.3">VinD+</text>
<text x="124" y="113.3">VoutC</text>
<text x="125.6" y="109">VSS</text>
<text x="188.5" y="109">RC5</text>
<text x="188.5" y="111.2">RC6</text>
<text x="188.5" y="113.3">RC7</text>
<text x="211.7" y="113.3">VSS</text>
<text x="211.8" y="111.2">VDD</text>
<text x="227.5" y="109.4">+5V</text>
<text x="37.3" y="119.4">+5V</text>
<text x="42.5" y="119.1">XS2</text>
<text x="71.1" y="119.4">+5V</text>
<text x="76.6" y="114.8">R13</text>
<text x="102.3" y="115.4">VinD-</text>
<text x="124" y="115.4">VoutD</text>
<text x="218.7" y="118.9">С9</text>
<text x="157.5" y="121.2">+5V</text>
<text x="207.2" y="125">XP1</text>
<text x="31.1" y="130">R4</text>
<text x="76.6" y="127.5">R14</text>
<text x="113.9" y="127.8">R16</text>
<text x="144.7" y="127">C7</text>
<text x="204.5" y="131.3">Цепь</text>
<text x="211.3" y="131.4">Конт</text>
<text x="274.8" y="127.2">+5V</text>
<text x="43.4" y="134.5">R9</text>
<text x="53.7" y="134.5">C5</text>
<text x="63.8" y="134.5">VD3</text>
<text x="204.5" y="134.8">+5V</text>
<text x="213" y="134.8">1</text>
<text x="266.5" y="132.2">L1</text>
<text x="31.1" y="140.6">R5</text>
<text x="205.2" y="138.4">D-</text>
<text x="205.2" y="141.9">D+</text>
<text x="213" y="141.9">3</text>
<text x="213" y="138.4">2</text>
<text x="43" y="147.3">R10</text>
<text x="53.7" y="147.2">C6</text>
<text x="63.8" y="148.4">VD4</text>
<text x="204.4" y="145.5">GND</text>
<text x="213" y="145.5">4</text>
<text x="242.7" y="148.4">С10</text>
<text x="253.3" y="148.4">С11</text>
<text x="263.9" y="148.4">С12</text>
<text x="275.9" y="148.4">С13</text>
<text x="31.1" y="151.2">R6</text>
<text x="43.1" y="158.2">C2</text>
</g>
<g font-size="1.6">
<text x="186.3" y="93.2">3</text>
<text x="186.3" y="91.1">2</text>
<text x="186.4" y="95.4">4</text>
<text x="216.3" y="91.1">13</text>
<text x="216.4" y="93.3">12</text>
<text x="216.4" y="95.4">11</text>
<text x="100.3" y="101.6">2</text>
<text x="100.3" y="99.5">3</text>
<text x="130.1" y="99.6">1</text>
<text x="130.1" y="101.7">7</text>
<text x="186" y="99.6">15</text>
<text x="186" y="101.7">14</text>
<text x="186" y="97.5">16</text>
<text x="216.3" y="101.8">18</text>
<text x="216.4" y="97.6">10</text>
<text x="216.4" y="99.6">19</text>
<text x="99.8" y="108">10</text>
<text x="100.3" y="103.7">5</text>
<text x="100.3" y="105.8">6</text>
<text x="130.1" y="106">4</text>
<text x="186.4" y="103.7">7</text>
<text x="186.4" y="105.8">6</text>
<text x="216.4" y="103.9">17</text>
<text x="99.8" y="112.2">12</text>
<text x="100.3" y="110.1">9</text>
<text x="130.1" y="112.3">8</text>
<text x="130.1" y="108.1">11</text>
<text x="186.4" y="108">5</text>
<text x="186.4" y="110.1">8</text>
<text x="186.4" y="112.2">9</text>
<text x="216.3" y="110.2">1</text>
<text x="216.4" y="112.3">20</text>
<text x="99.8" y="114.3">13</text>
<text x="130.1" y="114.5">14</text>
</g>
</svg>
